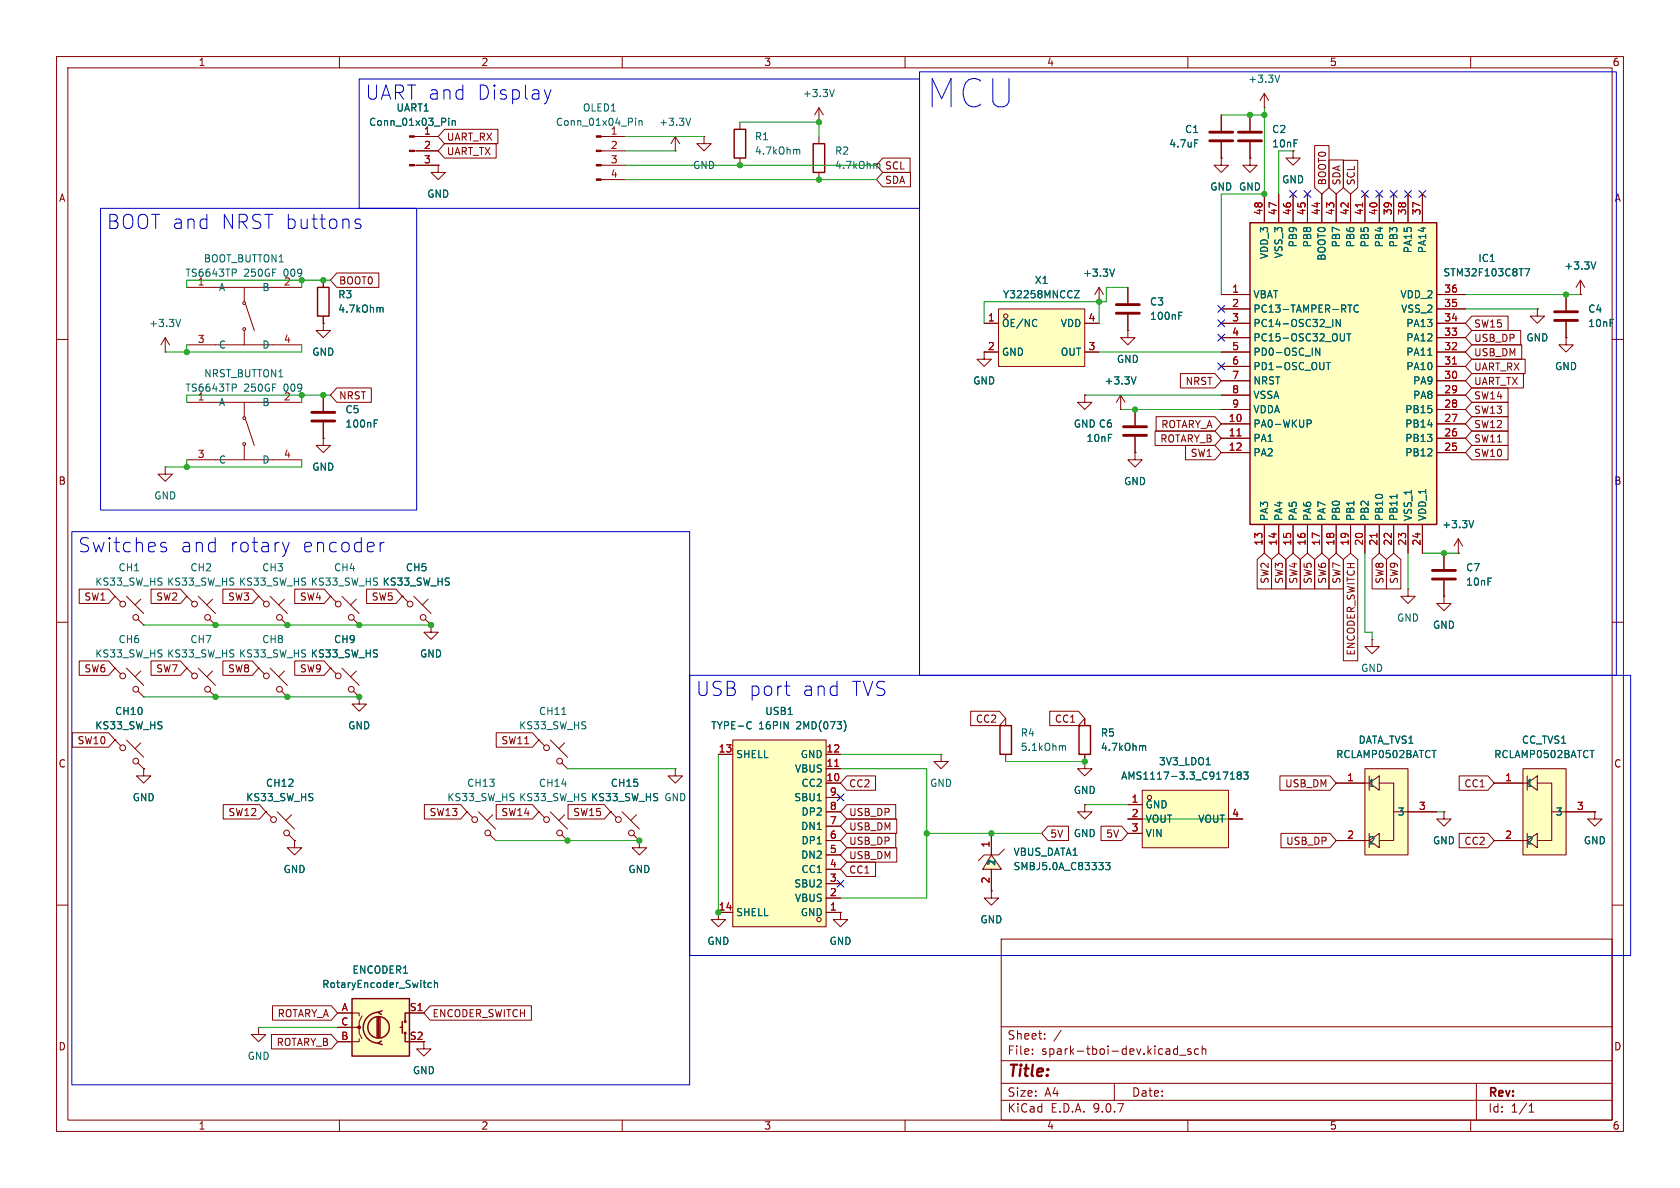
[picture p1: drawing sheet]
<svg xmlns="http://www.w3.org/2000/svg" width="297mm" height="210mm" viewBox="0 0 297 210" stroke-linecap="round" stroke-linejoin="round" font-family="sans-serif">
<g fill="none" stroke="#840000" stroke-width=".18">
<path d="M10 10h277v190h-277zM12 12h273v186h-273zM60 10v2M110 10v2M160 10v2M210 10v2M223.5 19.1h.1M223.5 16.5l-.7 1.3M223.5 16.5l.8 1.3M223.5 16.5v2.6M260 10v2M221 20.3v2.8"/>
<path d="M221 25.1v2.8M228.6 26.7v1.2h1.3l-1.3 1.3-1.3-1.3h1.3M33 50.8h20.3M43.2 50.8v2.5M43.2 58.4v2.6M43.4 53.9l1.6 4.5M271.8 54.6v1.3h1.2l-1.2 1.3-1.3-1.3h1.3M271.8 54.6h.1M276.9 59.7v1.3h1.2l-1.2 1.2-1.3-1.2h1.3M276.9 59.7h.1M279.4 52.1h.1M279.4 49.5l-.8 1.3"/>
<path d="M279.4 49.5l.8 1.3M279.4 49.5v2.6M10 60h2M33 61h20.3M57.1 69.9v2.7M57.1 74.7v2.8M174 62.2v1.3h1.3l-1.3 1.3-1.3-1.3h1.3M191.8 69.9v1.2h-1.3l1.3 1.3 1.2-1.3h-1.2M191.8 69.9h.1M200.7 72.4v2.8M200.7 77.2v2.8M285 60h2"/>
<path d="M200.7 80v1.3h-1.3l1.3 1.3 1.2-1.3h-1.2M200.7 80h.1M10 110h2M20.3 105.4l1 1M20.3 105.4h.1M20.3 118.1l1 1M20.3 118.1h.1M22.4 105.4l3 3.1M22.4 118.1l3 3.1M24.4 109.5l1 1M24.9 105.9l-1 1M24.9 118.6l-1 1"/>
<path d="M25.4 110.5h.1M33 105.4l1 1M33 105.4h.1M33 118.1l1 1M33 118.1h.1M35.1 118.1l3 3.1M35.1 105.4l3 3.1M37.1 109.5l1 1M37.6 105.9l-1 1M37.6 118.6l-1 1M38.1 110.5h.1M45.7 118.1l1 1"/>
<path d="M45.7 118.1h.1M45.7 105.4l1 1M45.7 105.4h.1M47.8 118.1l3 3.1M47.8 105.4l3 3.1M49.8 109.5l1 1M50.3 118.6l-1 1M50.3 105.9l-1 1M50.8 110.5h.1M58.4 118.1l1 1M58.4 118.1h.1M58.4 105.4l1 1"/>
<path d="M58.4 105.4h.1M60.5 118.1l3 3.1M60.5 105.4l3 3.1M62.5 109.5l1 1M63 105.9l-1 1M63 118.6l-1 1M63.5 110.5h.1M242.6 113v1.3h1.2l-1.2 1.3-1.3-1.3h1.3M242.6 113h.1M248.9 104.1v1.3h1.3l-1.3 1.3-1.3-1.3h1.3M248.9 104.1h.1M255.3 105.4v1.3h1.2l-1.2 1.3-1.3-1.3h1.3"/>
<path d="M255.3 105.4h.1M285 110h2M24.4 122.2l1 1M25.4 123.2h.1M37.1 122.2l1 1M38.1 123.2h.1M49.8 122.2l1 1M50.8 123.2h.1M62.5 122.2l1 1M63.5 123.2h.1M177.8 127v1.3M177.8 133.4v1.2"/>
<path d="M191.8 134.6v1.3h1.2l-1.2 1.3-1.3-1.3h1.3M191.8 134.6h.1M191.8 142.2v1.3h1.2l-1.2 1.3-1.3-1.3h1.3M191.8 142.2h.1M10 160h2M177 166h108v32h-108zM285 160h2M60 198v2M110 198v2M160 198v2M177 194.5h108M177 191.5h108"/>
<path d="M177 187.5h108M177 181.5h108M182.5 186.3v.1M182.5 185.5v.1M184.7 183.6v.1M184.7 182.8v.1M187.6 182.1l-1.3 2M197 191.5v3M207.7 185.4l.5 .1M208.2 184.9v1.5M208.2 186.3l-.5 .1M208.5 186.5h1.2"/>
<path d="M210 198v2M210.5 185.5l-.3-.1-.2 .2v.2l.5 .2v.3h-.5M211.9 185.5l-.4-.1-.3 .3v.4l.1 .2h.6M212.5 185.5l.2-.1 .4 .1 .1 .9M212.5 184.9v1.5M260 198v2M261 191.5v6.5M270.3 196.6h.9M270.3 195.5l.4-.4v1.5"/>
<circle cx="43.2" cy="53.6" r=".25"/>
<circle cx="43.2" cy="58.2" r=".25"/>
<circle cx="21.7" cy="106.8" r=".51"/>
<circle cx="21.7" cy="119.5" r=".51"/>
<circle cx="24" cy="109.1" r=".51"/>
<circle cx="34.4" cy="106.8" r=".51"/>
<circle cx="34.4" cy="119.5" r=".51"/>
<circle cx="36.7" cy="109.1" r=".51"/>
<circle cx="47.1" cy="119.5" r=".51"/>
<circle cx="47.1" cy="106.8" r=".51"/>
<circle cx="49.4" cy="109.1" r=".51"/>
<circle cx="59.8" cy="106.8" r=".51"/>
<circle cx="59.8" cy="119.5" r=".51"/>
<circle cx="62.1" cy="109.1" r=".51"/>
<circle cx="24" cy="121.8" r=".51"/>
<circle cx="36.7" cy="121.8" r=".51"/>
<circle cx="49.4" cy="121.8" r=".51"/>
<circle cx="62.1" cy="121.8" r=".51"/>
</g>
<path d="M226.2 13.3l-.4 1.2M41.7 47.6l.1 .2-.1 .4M282.1 46.3l-.4 1.3M66.2 74.8h.4M66.2 74.2h.6M188 131.8l.4 .2v.7" fill="none" stroke="#006464" stroke-width=".18"/>
<path d="M176.8 128.3h2v5.1h-2z" fill="none" stroke="#840000" stroke-width=".25"/>
<path d="M218.9 23.4h4.1M218.9 24.9h4.1M55.1 72.9h4.1M55.1 74.4h4.1M198.6 75.4h4.1M198.6 77h4.1" fill="none" stroke="#840000" stroke-width=".51"/>
<path d="M176.5 54.6h15.3v10.2h-15.3z" fill="#ffffc2"/>
<g fill="none" stroke="#840000" stroke-width=".18">
<path d="M174 57.2h2.5M176.5 54.6h15.3v10.2h-15.3zM191.8 57.2h2.5M194.3 53.3h.1M194.3 50.8l-.8 1.3M194.3 50.8l.8 1.3M194.3 50.8v2.5M174 62.2h2.5M191.8 62.2h2.5M255.3 97.8v2.8M257.8 97.8h.1M257.8 95.3l-.8 1.2"/>
<path d="M257.8 95.3l.8 1.2M257.8 95.3v2.5M255.3 102.6v2.8"/>
<circle cx="177.8" cy="55.9" r=".38"/>
</g>
<path d="M183.1 56.5l.2 .1M183.3 57.6l-.2 .1M190 51.4h.8l-.8 1.2h.8M197 47.6l-.4 1.2M260.5 92l-.4 1.3" fill="none" stroke="#006464" stroke-width=".18"/>
<path d="M253.2 100.8h4.1M253.2 102.4h4.1" fill="none" stroke="#840000" stroke-width=".51"/>
<path d="M221 39.4h33v53.3h-33z" fill="#ffffc2"/>
<path d="M129.8 22.9h2v5h-2zM143.8 25.4h2v5.1h-2zM221 39.4h33v53.3h-33z" fill="none" stroke="#840000" stroke-width=".25"/>
<g fill="none" stroke="#840000" stroke-width=".18">
<path d="M144.8 19.1v2.5M144.8 19.1l-.8 1.2M144.8 19.1l.7 1.2M73.3 24.1h4.2M73.3 26.7h4.2M73.3 29.2h4.2M77.5 29.2v1.3h1.2l-1.2 1.3-1.3-1.3h1.3M77.5 29.2h.1M106.3 24.1h4.2M106.3 26.7h4.2M106.3 29.2h4.2M106.3 31.8h4.2"/>
<path d="M119.4 26.7h.1M119.4 24.1l-.8 1.3M119.4 24.1l.7 1.3M119.4 24.1v2.6M124.5 24.1v1.3h1.2l-1.2 1.3-1.3-1.3h1.3M124.5 24.1h.1M130.8 21.6v1.3M130.8 27.9v1.3M144.8 21.6h.1M144.8 24.1v1.3M144.8 30.5v1.3M223.5 34.3v5.1"/>
<path d="M226.1 34.3v5.1M228.6 34.3v5.1M231.1 34.3v5.1M233.7 34.3v5.1M236.2 34.3v5.1M238.8 34.3v5.1M241.3 34.3v5.1M243.8 34.3v5.1M246.4 34.3v5.1M248.9 34.3v5.1M251.5 34.3v5.1M215.9 52.1h5.1"/>
<path d="M215.9 54.6h5.1M215.9 57.2h5.1M215.9 59.7h5.1M254 52.1h5.1M254 54.6h5.1M254 57.2h5.1M254 59.7h5.1M276.9 52.1v2.8M276.9 56.9v2.8M215.9 62.2h5.1M215.9 64.8h5.1M215.9 67.3h5.1"/>
<path d="M215.9 69.9h5.1M215.9 72.4h5.1M215.9 74.9h5.1M215.9 77.5h5.1M254 62.2h5.1M254 64.8h5.1M254 67.3h5.1M254 69.9h5.1M254 72.4h5.1M254 74.9h5.1M254 77.5h5.1M215.9 80h5.1"/>
<path d="M223.5 92.7v5.1M226.1 92.7v5.1M228.6 92.7v5.1M231.1 92.7v5.1M233.7 92.7v5.1M236.2 92.7v5.1M238.8 92.7v5.1M241.3 92.7v5.1M243.8 92.7v5.1M246.4 92.7v5.1M248.9 92.7v5.1M251.5 92.7v5.1"/>
<path d="M254 80h5.1M113 148.6v1.3h1.3l-1.3 1.2-1.2-1.2h1.2M113 148.6h.1"/>
</g>
<g fill="none" stroke="#006464" stroke-width=".18">
<path d="M147.5 15.8l-.4 1.3M79.3 20.9v.1M79.3 21.3v.9M79.9 21.4l.2-.1 .3 .1 .1 .8M79.9 21.3v.9M112.4 20.9v.1M112.4 21.3v.9M113 21.3v.9M113 21.4l.2-.1 .3 .1v.8M122.1 20.9l-.4 1.3M141 26.4l.4 .2v.6M155.2 28.9l.3 .2v.7"/>
<path d="M235.6 56.5v1.2M236.9 56.5v1.2l-.7-1.2v1.2M237.7 59v1l-.1 .2M238.1 59h.7M238.3 53.9h.7M238.5 59v1.3M238.6 53.9v1.3M240.2 54a.6 .6 0 0 0-.9 .5 .6 .6 0 0 0 .6 .7l.3-.1M269.6 47.5h.8l-.5 1.3M231.1 74.2h.5l.2 .3-.1 .3-.6 .1M233.3 61.5v1.3l-.7-1.3v1.3M234.5 64.1h.7"/>
<path d="M234.8 64.1v1.2M252.4 62.8h.7M247 87.4v.7"/>
</g>
<path d="M240.9 35.9v.7M218.7 77.1h.7M256.8 64.4h.7M243.4 94.3v.7" fill="none" stroke="#a90000" stroke-width=".18"/>
<path d="M274.8 55.1h4.1M274.8 56.6h4.1" fill="none" stroke="#840000" stroke-width=".51"/>
<g fill="#840000" stroke="#840000" stroke-width=".18">
<path d="M105.4 24h.9v.3h-.9z"/>
<path d="M105.4 26.5h.9v.3h-.9z"/>
<path d="M105.4 29.1h.9v.2h-.9z"/>
<path d="M105.4 31.6h.9v.3h-.9z"/>
<path d="M72.4 24h.9v.3h-.9z"/>
<path d="M72.4 26.5h.9v.3h-.9z"/>
<path d="M72.4 29.1h.9v.2h-.9z"/>
</g>
<path d="M62.2 176.5h10.2v10.2h-10.2z" fill="#ffffc2"/>
<g fill="none" stroke="#840000" stroke-width=".25">
<path d="M56.1 50.8h2.1v5.1h-2.1zM190.8 128.3h2v5.1h-2zM62.2 176.5h10.2v10.2h-10.2zM66.7 179.8v3.6M66.9 178.9a2.73 2.73 0 0 0-2.7 2.8 2.73 2.73 0 0 0 2.7 2.7M66.9 179.8v3.6M67.2 179.8v3.6M67.6 178.7l-.8 .2 .6 .4M72.4 179.1h-.8v1.5M67.4 184l-.6 .4 .8 .3M70.7 181.6h.4M71.1 180.6v2"/>
<path d="M71.6 182.6v1.6h.8"/>
<circle cx="66.9" cy="181.6" r="1.9"/>
<circle cx="71.6" cy="182.6" r=".13"/>
<circle cx="71.6" cy="180.6" r=".13"/>
</g>
<g fill="none" stroke="#840000" stroke-width=".18">
<path d="M215.9 27.9v1.3h-1.3l1.3 1.3 1.3-1.3h-1.3M215.9 27.9h.1M215.9 20.3v2.8M215.9 25.1v2.8M29.2 59.7l-.8 1.3M29.2 59.7l.8 1.3M29.2 59.7v2.5M57.1 57.2v1.2h1.3l-1.3 1.3-1.2-1.3h1.2M57.1 57.2h.1M57.1 49.5v1.3M57.1 55.9v1.3M29.2 62.2h.1"/>
<path d="M33 71.1h20.3M43.2 71.1v2.6M43.2 78.7v2.6M43.4 74.2l1.6 4.5M57.1 77.5v1.2h1.3l-1.3 1.3-1.2-1.3h1.2M57.1 77.5h.1M29.2 82.6v1.2h1.3l-1.3 1.3-1.3-1.3h1.3M29.2 82.6h.1M33 81.3h20.3M71.1 105.4l1 1M71.1 105.4h.1M73.2 105.4l3 3.1"/>
<path d="M75.2 109.5l1 1M75.7 105.9l-1 1M76.2 110.5v1.3h1.3l-1.3 1.2-1.3-1.2h1.3M76.2 110.5h.1M20.3 130.8l1 1M20.3 130.8h.1M22.4 130.8l3 3.1M24.4 134.9l1 1M24.9 131.3l-1 1M25.4 135.9v1.3h1.3l-1.3 1.2-1.3-1.2h1.3M25.4 135.9h.1M63.5 123.2v1.3h1.3l-1.3 1.2-1.3-1.2h1.3"/>
<path d="M63.5 123.2h.1M95.2 130.8l1.1 1M95.2 130.8h.1M97.3 130.8l3 3.1M99.3 134.9l1 1M99.8 131.3l-1 1M100.3 135.9h.1M119.4 135.9v1.3h1.2l-1.2 1.2-1.3-1.2h1.3M119.4 135.9h.1M166.4 133.4v1.2h1.2l-1.2 1.3-1.3-1.3h1.3M166.4 133.4h.1M191.8 127v1.3"/>
<path d="M191.8 133.4v1.2M47 143.5l1 1M47 143.5h.1M49 143.5l3.1 3.1M51.1 147.6l1 1M51.6 144l-1.1 1M52.1 148.6h.1M52.1 148.6v1.3h1.2l-1.2 1.2-1.3-1.2h1.3M82.5 143.5l1.1 1M82.5 143.5h.1M84.6 143.5l3 3.1M86.6 147.6l1 1"/>
<path d="M87.1 144l-1 1M87.6 148.6h.1M95.2 143.5l1.1 1M95.2 143.5h.1M97.3 143.5l3 3.1M99.3 147.6l1 1M99.8 144l-1 1M100.3 148.6h.1M107.9 143.5l1.1 1M107.9 143.5h.1M110 143.5l3 3.1M112 147.6l1 1"/>
<path d="M112.5 144l-1 1M113 148.6h.1M175.3 157.5v1.3h1.2l-1.2 1.2-1.3-1.2h1.3M175.3 157.5h.1M59.7 179.1h3.8v.5M64 179.6l-.5 1v1h-.5M72.4 179.1h2.5M148.6 161.3v1.3h1.3l-1.3 1.2-1.3-1.2h1.3M148.6 161.3h.1M45.7 181.6v1.3h1.3l-1.3 1.3-1.3-1.3h1.3M45.7 181.6h.1M59.7 181.6h3.8v1l.5 1"/>
<path d="M63.5 183.6v.6h-3.8M74.9 184.2v1.2h1.3l-1.3 1.3-1.2-1.3h1.2"/>
<circle cx="43.2" cy="73.9" r=".25"/>
<circle cx="43.2" cy="78.5" r=".25"/>
<circle cx="72.5" cy="106.8" r=".51"/>
<circle cx="74.8" cy="109.1" r=".51"/>
<circle cx="21.7" cy="132.2" r=".51"/>
<circle cx="24" cy="134.5" r=".51"/>
<circle cx="96.6" cy="132.2" r=".51"/>
<circle cx="98.9" cy="134.5" r=".51"/>
<circle cx="48.4" cy="144.9" r=".51"/>
<circle cx="50.7" cy="147.2" r=".51"/>
<circle cx="83.9" cy="144.9" r=".51"/>
<circle cx="86.2" cy="147.2" r=".51"/>
<circle cx="96.6" cy="144.9" r=".51"/>
<circle cx="98.9" cy="147.2" r=".51"/>
<circle cx="109.3" cy="144.9" r=".51"/>
<circle cx="111.6" cy="147.2" r=".51"/>
</g>
<circle cx="63.5" cy="181.6" r=".25" fill="#840000" stroke="#840000" stroke-width=".18"/>
<path d="M211.2 24.7h.6M31.9 56.5l-.4 1.2M67.4 54.3l.3 .2v.7M41.7 68l.1 .1-.1 .4M99.3 126.3h.8M202.2 131.8l.3 .2v.7M76.3 173.8l-.4-.1-.2 .3 .1 .5h.5M76.8 173.8l.2-.1 .3 .1v.8M76.8 173.3v1.3" fill="none" stroke="#006464" stroke-width=".18"/>
<path d="M213.9 23.4h4M213.9 24.9h4" fill="none" stroke="#840000" stroke-width=".51"/>
<path d="M129.5 130.8h16.5v33h-16.5z" fill="#ffffc2"/>
<g fill="none" stroke="#840000" stroke-width=".18">
<path d="M221 27.9v1.3h1.2l-1.2 1.3-1.3-1.3h1.3M221 27.9h.1M198.1 72.4h.1M198.1 69.9l.8 1.2M198.1 69.9l-.7 1.2M198.1 69.9v2.5M127 133.4h2.5M129.5 130.8h16.5v33h-16.5zM146 138.4h2.6M146 135.9h2.6M146 133.4h2.6M146 158.8h2.6"/>
<path d="M146 156.2h2.6M146 153.7h2.6M146 151.1h2.6M146 148.6h2.6M146 146.1h2.6M146 143.5h2.6M146 141h2.6M255.3 143.5v1.3h1.2l-1.2 1.3-1.3-1.3h1.3M255.3 143.5h.1M129.5 161.3h-2.5v1.3h1.3l-1.3 1.2-1.3-1.2h1.3M146 161.3h2.6"/>
<circle cx="144.8" cy="162.6" r=".38"/>
</g>
<path d="M147.6 135.5h.7" fill="none" stroke="#a90000" stroke-width=".18"/>
<path d="M200.8 66.6l-.4 1.3M132.6 127.6l.2 .1M132.8 128.7l-.2 .1M149.3 127.5a1.49 1.49 0 0 1 0 1.8" fill="none" stroke="#006464" stroke-width=".18"/>
<path d="M175.3 151.1l1.7 2.6h-3.3z" fill="#ffffc2"/>
<path d="M175.3 151.1l1.7 2.6h-3.3zM175.3 147.3v3.8M175.3 153.7v3.8M177.6 150.1l-1.1 1h-2.5l-1 1.1" fill="none" stroke="#840000" stroke-width=".18"/>
<path d="M195.4 152.5h.8l-.4 .5 .4 .1v.5l-.2 .1-.6-.1" fill="none" stroke="#006464" stroke-width=".18"/>
<g fill="#ffffc2">
<path d="M269.2 135.9h7.7v15.2h-7.7z"/>
<path d="M270 138.4l1.8-1.2v2.5z"/>
<path d="M270 148.6l1.8-1.3v2.6z"/>
</g>
<path d="M264.2 138.4h5.8M269.2 135.9h7.7v15.2h-7.7zM270 138.4l1.8-1.2v2.5zM270 137.2v2.5M271.8 138.4h2.5v10.2h-2.5M264.2 148.6h5M270 148.6l1.8-1.3v2.6zM270 147.3v2.6M274.3 143.5h7.6" fill="none" stroke="#840000" stroke-width=".18"/>
<path d="M281.1 132.7h.7" fill="none" stroke="#006464" stroke-width=".18"/>
<path d="M201.9 139.7h15.3v10.2h-15.3z" fill="#ffffc2"/>
<g fill="none" stroke="#840000" stroke-width=".18">
<path d="M201.9 139.7h15.3v10.2h-15.3zM199.4 142.2h2.5M199.4 144.8h2.5M199.4 147.3h2.5M217.2 144.8h2.5"/>
<circle cx="203.2" cy="141" r=".38"/>
</g>
<path d="M213.2 135.2h.8M217.5 137.7h.7M217.6 136.8l.3-.3v1.2M219 137l-.3 .3 .1 .3 .2 .1h.3l.1-.2v-.2l-.2-.3M219 137l-.3-.2 .3-.3h.2l.2 .2-.2 .3M219 137h.2M219.9 136.5h.7l-.4 .5 .4 .1v.5l-.2 .1-.5-.1" fill="none" stroke="#006464" stroke-width=".18"/>
<g fill="#ffffc2">
<path d="M241.3 135.9h7.6v15.2h-7.6z"/>
<path d="M242.1 138.4l1.7-1.2v2.5z"/>
<path d="M242.1 148.6l1.7-1.3v2.6z"/>
</g>
<g fill="none" stroke="#840000" stroke-width=".18">
<path d="M73.7 24.1h3.8M73.7 26.7h3.8M73.7 29.2h3.8M77.5 29.2h.1M78.6 22.9h9.4v2.5h-9.4l-1.1-1.3zM78.6 25.4h9.1v2.5h-9.1l-1.1-1.2zM156.1 27.9h4.8v2.6h-4.8l-1.2-1.3zM156.1 30.5h4.9v2.5h-4.9l-1.2-1.2zM215.9 27.9h.1M215.9 20.3v2.8M215.9 25.1v2.8M221 27.9h.1"/>
<path d="M221 20.3v2.8M221 25.1v2.8M223.5 34.3v5.1M226.1 34.3v5.1M228.6 34.3v5.1M231.1 34.3v5.1M232.4 25.7h2.6v7.5l-1.3 1.1-1.3-1.1zM233.7 34.3v5.1M234.9 28.3h2.6v4.9l-1.3 1.1-1.3-1.1zM236.2 34.3v5.1M237.5 28.3h2.5v4.9l-1.2 1.1-1.3-1.1zM238.8 34.3v5.1"/>
<path d="M241.3 34.3v5.1M243.8 34.3v5.1M246.4 34.3v5.1M248.9 34.3v5.1M251.5 34.3v5.1M57.1 57.2h.1M57.1 49.5v1.3M57.1 55.9v1.3M59.5 48.3h7.5v2.5h-7.5l-1.1-1.3zM174 57.2h2.5M191.8 57.2h2.5M194.3 53.3h.1"/>
<path d="M199.4 58.4v1.3h1.3l-1.3 1.3-1.3-1.3h1.3M199.4 58.4h.1M199.4 50.8v2.8M199.4 55.6v2.8M215.9 52.1h5.1M215.9 54.6h5.1M215.9 57.2h5.1M215.9 59.7h5.1M254 52.1h5.1M254 54.6h5.1M254 57.2h5.1M254 59.7h5.1"/>
<path d="M260.2 58.4h8.6v2.6h-8.6l-1.1-1.3zM260.2 55.9h6.4v2.5h-6.4l-1.1-1.2zM271.8 54.6h.1M276.9 59.7h.1M276.9 52.1v2.8M276.9 56.9v2.8M279.4 52.1h.1M57.1 77.5h.1M57.1 69.9v2.7M57.1 74.7v2.8M59.5 68.6h6.1v2.5h-6.1l-1.1-1.2zM174 62.2h2.5"/>
<path d="M191.8 69.9h.1M191.8 62.2h2.5M198.1 72.4h.1M200.7 72.4v2.8M200.7 77.2v2.8M204.2 76.2h10.6l1.1 1.3-1.1 1.2h-10.6zM204.4 73.7h10.4l1.1 1.2-1.1 1.3h-10.4zM208.7 66h6.1l1.1 1.3-1.1 1.3h-6.1zM209.6 78.7h5.2l1.1 1.3-1.1 1.3h-5.2zM215.9 62.2h5.1M215.9 64.8h5.1M215.9 67.3h5.1"/>
<path d="M215.9 69.9h5.1M215.9 72.4h5.1M215.9 74.9h5.1M215.9 77.5h5.1M254 62.2h5.1M254 64.8h5.1M254 67.3h5.1M254 69.9h5.1M254 72.4h5.1M254 74.9h5.1M254 77.5h5.1M260.2 61h8.8v2.5h-8.8l-1.1-1.3z"/>
<path d="M260.2 78.7h6.4v2.6h-6.4l-1.1-1.3zM260.2 76.2h6.4v2.5h-6.4l-1.1-1.2zM260.2 73.7h6.4v2.5h-6.4l-1.1-1.3zM260.2 63.5h9.4v2.5h-9.4l-1.1-1.2zM260.2 66h9.1v2.6h-9.1l-1.1-1.3zM260.2 68.6h6.4v2.5h-6.4l-1.1-1.2zM260.2 71.1h6.4v2.6h-6.4l-1.1-1.3zM200.7 80h.1M215.9 80h5.1M222.2 98.9l1.3-1.1 1.3 1.1v5.2h-2.6zM223.5 92.7v5.1M224.8 98.9l1.3-1.1 1.2 1.1v5.2h-2.5z"/>
<path d="M226.1 92.7v5.1M227.3 98.9l1.3-1.1 1.3 1.1v5.2h-2.6zM228.6 92.7v5.1M229.9 98.9l1.2-1.1 1.3 1.1v5.2h-2.5zM231.1 92.7v5.1M232.4 98.9l1.3-1.1 1.3 1.1v5.2h-2.6zM233.7 92.7v5.1M234.9 98.9l1.3-1.1 1.3 1.1v5.2h-2.6zM236.2 92.7v5.1M237.5 98.9l1.3-1.1 1.2 1.1v17.9h-2.5zM238.8 92.7v5.1M241.3 92.7v5.1"/>
<path d="M242.6 98.9l1.2-1.1 1.3 1.1v5.2h-2.5zM243.8 92.7v5.1M245.1 98.9l1.3-1.1 1.3 1.1v5.2h-2.6zM246.4 92.7v5.1M248.9 92.7v5.1M251.5 92.7v5.1M254 80h5.1M255.3 97.8v2.8M257.8 97.8h.1M14 116.8h5.2l1.1 1.3-1.1 1.3h-5.2zM14 104.1h5.2l1.1 1.3-1.1 1.3h-5.2zM26.7 104.1h5.2l1.1 1.3-1.1 1.3h-5.2z"/>
<path d="M26.7 116.8h5.2l1.1 1.3-1.1 1.3h-5.2zM39.4 104.1h5.2l1.1 1.3-1.1 1.3h-5.2zM39.4 116.8h5.2l1.1 1.3-1.1 1.3h-5.2zM52.1 104.1h5.2l1.1 1.3-1.1 1.3h-5.2zM52.1 116.8h5.2l1.1 1.3-1.1 1.3h-5.2zM58.4 118.1h.1M64.8 104.1h5.2l1.1 1.3-1.1 1.3h-5.2zM71.1 105.4h.1M76.2 110.5h.1M255.3 105.4h.1M255.3 102.6v2.8M12.8 129.5h6.4l1.1 1.3-1.1 1.3h-6.4z"/>
<path d="M20.3 130.8h.1M25.4 135.9h.1M63.5 123.2h.1M87.7 129.5h6.4l1.1 1.3-1.1 1.3h-6.4zM127 133.4h2.5M146 138.4h2.6M146 135.9h2.6M146 133.4h2.6M149.7 137.2h5.1v2.5h-5.1l-1.1-1.3zM171.6 125.7h5.1l1.1 1.3-1.1 1.3h-5.1zM185.6 125.7h5.1l1.1 1.3-1.1 1.3h-5.1zM191.8 134.6h.1"/>
<path d="M191.8 127v1.3M191.8 133.4v1.2M226.3 137.2h8.8l1.1 1.2-1.1 1.3h-8.8zM236.2 138.4h5.9M241.3 135.9h7.6v15.2h-7.6zM242.1 138.4l1.7-1.2v2.5zM242.1 137.2v2.5M243.8 138.4h2.6v10.2h-2.6M258 137.2h5l1.2 1.2-1.2 1.3h-5zM264.2 138.4h5M39.5 142.2h6.4l1.1 1.3-1.1 1.3h-6.4zM47 143.5h.1"/>
<path d="M52.1 148.6h.1M75 142.2h6.4l1.1 1.3-1.1 1.3h-6.4zM87.7 142.2h6.4l1.1 1.3-1.1 1.3h-6.4zM100.4 142.2h6.4l1.1 1.3-1.1 1.3h-6.4zM107.9 143.5h.1M113 148.6h.1M146 143.5h2.6M146 148.6h2.6M146 158.8h2.6M146 156.2h2.6M146 153.7h2.6M146 151.1h2.6"/>
<path d="M146 146.1h2.6M146 141h2.6M149.7 142.2h8.7v2.6h-8.7l-1.1-1.3zM149.7 149.9h8.8v2.5h-8.8l-1.1-1.3zM149.7 147.3h8.7v2.6h-8.7l-1.1-1.3zM149.7 152.4h5.1v2.5h-5.1l-1.1-1.2zM149.7 144.8h8.8v2.5h-8.8l-1.1-1.2zM175.3 157.5h.1M175.3 147.3v3.8M175.3 153.7v3.8M185.3 146h3.6v2.6h-3.6l-1.2-1.3zM191.8 142.2h.1"/>
<path d="M194.6 146h3.7l1.1 1.3-1.1 1.3h-3.7zM199.4 142.2h2.5M199.4 144.8h2.5M199.4 147.3h2.5M217.2 144.8h2.5M226.5 147.3h8.6l1.1 1.3-1.1 1.3h-8.6zM236.2 148.6h5.1M242.1 148.6l1.7-1.3v2.6zM242.1 147.3v2.6M246.4 143.5h7.6M255.3 143.5h.1M258 147.3h5l1.2 1.3-1.2 1.3h-5z"/>
<path d="M264.2 148.6h5M276.9 143.5h5M281.9 143.5v1.3h1.3l-1.3 1.3-1.2-1.3h1.2M281.9 143.5h.1M48.2 177.8h10.4l1.1 1.3-1.1 1.2h-10.4zM59.7 179.1h2.5M72.4 179.1h2.5M76 177.8h17.9v2.5h-17.9l-1.1-1.2zM127 161.3h2.5M146 161.3h2.6M148.6 161.3h.1M48 182.9h10.6l1.1 1.3-1.1 1.2h-10.6z"/>
<path d="M59.7 181.6h2.5M59.7 184.2h2.5"/>
</g>
<g fill="none" stroke="#006464" stroke-width=".18">
<path d="M79.3 20.9v.1M79.3 21.3v.9M79.9 21.3v.9M79.9 21.4l.2-.1 .3 .1 .1 .8M211.2 24.7h.6M67.4 54.3l.3 .2v.7M183.1 56.5l.2 .1M183.3 57.6l-.2 .1M190 51.4h.8l-.8 1.2h.8M197 47.6l-.4 1.2M208.4 55.8h.4M208.4 55.2h.6"/>
<path d="M235.6 56.5v1.2M236.9 56.5v1.2l-.7-1.2v1.2M237.7 59v1l-.1 .2M238.1 59h.7M238.3 53.9h.7M238.5 59v1.3M238.6 53.9v1.3M240.2 54a.6 .6 0 0 0-.9 .5 .6 .6 0 0 0 .6 .7l.3-.1M269.6 47.5h.8l-.5 1.3M282.1 46.3l-.4 1.3M66.2 74.2h.6M66.2 74.8h.4"/>
<path d="M200.8 66.6l-.4 1.3M231.1 74.2h.5l.2 .3-.1 .3-.6 .1M233.3 61.5v1.3l-.7-1.3v1.3M234.5 64.1h.7M234.8 64.1v1.2M252.4 62.8h.7M247 87.4v.7M260.5 92l-.4 1.3M132.6 127.6l.2 .1M132.8 128.7l-.2 .1M149.3 127.5a1.49 1.49 0 0 1 0 1.8M202.2 131.8l.3 .2v.7"/>
<path d="M213.2 135.2h.8M217.5 137.7h.7M217.6 136.8l.3-.3v1.2M219 137l-.3 .3 .1 .3 .2 .1h.3l.1-.2v-.2l-.2-.3M219 137l-.3-.2 .3-.3h.2l.2 .2-.2 .3M219 137h.2M219.9 136.5h.7l-.4 .5 .4 .1v.5l-.2 .1-.5-.1M253.2 132.7h.7M281.1 132.7h.7M195.4 152.5h.8l-.4 .5 .4 .1v.5l-.2 .1-.6-.1M76.3 173.8l-.4-.1-.2 .3 .1 .5h.5M76.8 173.8l.2-.1 .3 .1v.8"/>
<path d="M76.8 173.3v1.3"/>
</g>
<path d="M197.4 53.8h4M197.4 55.4h4" fill="none" stroke="#840000" stroke-width=".51"/>
<g fill="none" stroke="#009600" stroke-width=".18">
<path d="M223.5 19.1v15.2h-7.6v17.8M110.5 31.8h44.4M110.5 24.1h14M110.5 29.2h44.4M110.5 26.7h8.9M130.8 21.6h14v2.5M215.9 20.3h7.6M226.1 26.7v7.6M53.3 49.5v1.3M58.4 49.5h-25.4v1.3M194.3 53.3v3.9M199.4 50.8h-3.8v2.5h-21.6v3.9"/>
<path d="M259.1 54.6h12.7M259.1 52.1h20.3M33 61v1.2M53.3 61v1.2h-24.1M53.3 69.9v1.2M58.4 69.9h-25.4v1.2M191.8 69.9h24.1M194.3 62.2h21.6M198.1 72.4h17.8M33 81.3v1.3M53.3 81.3v1.3h-24.1M241.3 97.8v14h1.3v1.2"/>
<path d="M248.9 97.8v6.3M251.5 97.8h6.3M25.4 110.5h50.8M25.4 123.2h38.1M100.3 135.9h19.1M127 133.4v27.9h2.5M148.6 135.9h15.2v22.9h-15.2M148.6 133.4h17.8M177.8 134.6h14M87.6 148.6h25.4M163.8 147.3h20.3M191.8 142.2h7.6"/>
<path d="M199.4 144.8h20.3M254 143.5h1.3M45.7 181.6h14"/>
</g>
<g fill="none" stroke="#000084" stroke-width=".18">
<path d="M228 33.7l1.2 1.2M229.2 33.7l-1.2 1.2M230.5 33.7l1.2 1.2M231.7 33.7l-1.2 1.2M240.7 33.7l1.2 1.2M241.9 33.7l-1.2 1.2M243.2 33.7l1.2 1.2M244.4 33.7l-1.2 1.2M245.8 33.7l1.2 1.2M247 33.7l-1.2 1.2M248.3 33.7l1.2 1.2M249.5 33.7l-1.2 1.2"/>
<path d="M250.9 33.7l1.2 1.2M252.1 33.7l-1.2 1.2M215.3 56.5l1.2 1.3M215.3 54l1.2 1.2M215.3 59.1l1.2 1.2M216.5 56.5l-1.2 1.3M216.5 59.1l-1.2 1.2M216.5 54l-1.2 1.2M215.3 64.2l1.2 1.2M216.5 64.2l-1.2 1.2M148 155.6l1.2 1.2M148 140.4l1.2 1.2"/>
<path d="M149.2 155.6l-1.2 1.2M149.2 140.4l-1.2 1.2"/>
</g>
<g fill="none" stroke="#0000c2" stroke-width=".18">
<path d="M63.5 14h99.1v22.8h-99.1zM96.2 15.9l.6 1.6M96.8 17.5l-.2 .6M97.4 15.9l-.6 1.6M162.6 12.7h123.1v106.7h-123.1zM17.8 36.8h55.9v53.4h-55.9zM63.7 38.8l-.6-.1-.3 .4 .1 .3 .8 .3 .1 .2-.1 .4-.2 .1-.7-.1M12.7 94h109.2v97.8h-109.2zM28.5 96.6l.8 .2 .2 .3-.2 .3-.7 .1M28.5 96l.3-.1 .5 .1M49.9 95.9l.6 1.6M50.5 97.5l-.2 .6"/>
<path d="M51.1 95.9l-.6 1.6M67.2 95.9v1.6M67.9 95.9a.64 .64 0 0 0-.7 .5M121.9 119.4h166.4v49.5h-166.4zM138.7 121.3h.9M139.2 122.8l.4 .1"/>
</g>
<path d="M240.9 35.9v.7M218.7 77.1h.7M256.8 64.4h.7M243.4 94.3v.7M147.6 135.5h.7" fill="none" stroke="#a90000" stroke-width=".18"/>
<g fill="#009600" stroke="#009600" stroke-width=".18">
<circle cx="223.5" cy="34.3" r=".46"/>
<circle cx="221" cy="20.3" r=".46"/>
<circle cx="223.5" cy="20.3" r=".46"/>
<circle cx="194.3" cy="53.3" r=".46"/>
<circle cx="127" cy="161.3" r=".46"/>
<circle cx="163.8" cy="147.3" r=".46"/>
<circle cx="276.9" cy="52.1" r=".46"/>
<circle cx="175.3" cy="147.3" r=".46"/>
<circle cx="255.3" cy="97.8" r=".46"/>
<circle cx="200.7" cy="72.4" r=".46"/>
<circle cx="191.8" cy="134.6" r=".46"/>
<circle cx="33" cy="62.2" r=".46"/>
<circle cx="57.1" cy="49.5" r=".46"/>
<circle cx="53.3" cy="49.5" r=".46"/>
<circle cx="53.3" cy="69.9" r=".46"/>
<circle cx="63.5" cy="110.5" r=".46"/>
<circle cx="33" cy="82.6" r=".46"/>
<circle cx="57.1" cy="69.9" r=".46"/>
<circle cx="38.1" cy="110.5" r=".46"/>
<circle cx="50.8" cy="110.5" r=".46"/>
<circle cx="50.8" cy="123.2" r=".46"/>
<circle cx="38.1" cy="123.2" r=".46"/>
<circle cx="63.5" cy="123.2" r=".46"/>
<circle cx="76.2" cy="110.5" r=".46"/>
<circle cx="113" cy="148.6" r=".46"/>
<circle cx="100.3" cy="148.6" r=".46"/>
<circle cx="144.8" cy="31.8" r=".46"/>
<circle cx="130.8" cy="29.2" r=".46"/>
<circle cx="144.8" cy="21.6" r=".46"/>
</g>
<text font-size="7" fill="#0000c2" x="163.5" y="19.1">MCU</text>
<g font-size="3.5" fill="#0000c2">
<text x="64.5" y="17.9">UART and</text>
<text x="84.1" y="17.9">Display</text>
<text x="18.7" y="40.7">BOOT and</text>
<text x="38.9" y="40.7">NRST buttons</text>
<text x="13.7" y="97.9">Switches</text>
<text x="31.7" y="97.9">and</text>
<text x="40.4" y="97.9">rotary</text>
<text x="53.2" y="97.9">encoder</text>
<text x="122.9" y="123.3">USB port</text>
<text x="141.6" y="123.3">and</text>
<text x="150.2" y="123.3">TVS</text>
</g>
<text font-size="2.8" fill="#840000" x="178" y="190.9">Title:</text>
<g font-size="2.1" fill="#840000">
<text x="178" y="184">Sheet:</text>
<text x="178" y="186.7">File:</text>
<text x="184.1" y="186.7">spark-tboi-dev.kicad_sch</text>
<text x="178" y="196.9">KiCad</text>
<text x="178" y="194.1">Size:</text>
<text x="184.7" y="194.1">A4</text>
<text x="185.7" y="196.9">E.D.A.</text>
<text x="193.3" y="196.9">9.0.7</text>
<text x="200" y="194.1">Date:</text>
<text x="263" y="194.3">Rev:</text>
<text x="263" y="196.9">Id:</text>
<text x="267.1" y="196.9">1/1</text>
</g>
<g font-size="1.8" fill="#840000">
<text x="35" y="11.9">1</text>
<text x="85" y="11.9">2</text>
<text x="135" y="11.9">3</text>
<text x="185" y="11.9">4</text>
<text x="235" y="11.9">5</text>
<text x="285" y="11.9">6</text>
<text x="78.9" y="25.1">UART_RX</text>
<text x="78.9" y="27.6">UART_TX</text>
<text x="224.8" y="26.3">10nF</text>
<text x="10.3" y="35.9">A</text>
<text x="156.4" y="30.2">SCL</text>
<text x="156.4" y="32.7">SDA</text>
<text x="234.6" y="32.9" transform="rotate(-90 234.6 32.9)">BOOT0</text>
<text x="237.2" y="32.9" transform="rotate(-90 237.2 32.9)">SDA</text>
<text x="239.7" y="32.9" transform="rotate(-90 239.7 32.9)">SCL</text>
<text x="285.3" y="35.9">A</text>
<text x="59.8" y="50.5">BOOT0</text>
<text x="260.5" y="58.1">SW15</text>
<text x="174.6" y="62">2</text>
<text x="260.5" y="63.2">USB_DM</text>
<text x="260.5" y="60.6">USB_DP</text>
<text x="260.5" y="65.7">UART_RX</text>
<text x="59.8" y="70.8">NRST</text>
<text x="209.5" y="68.3">NRST</text>
<text x="260.5" y="68.3">UART_TX</text>
<text x="260.5" y="70.8">SW14</text>
<text x="205.2" y="75.9">ROTARY_A</text>
<text x="260.5" y="75.9">SW12</text>
<text x="260.5" y="73.3">SW13</text>
<text x="205" y="78.4">ROTARY_B</text>
<text x="210.4" y="81">SW1</text>
<text x="260.5" y="81">SW10</text>
<text x="260.5" y="78.4">SW11</text>
<text x="10.3" y="85.9">B</text>
<text x="285.3" y="85.9">B</text>
<text x="14.8" y="106.4">SW1</text>
<text x="27.5" y="106.4">SW2</text>
<text x="40.2" y="106.4">SW3</text>
<text x="52.9" y="106.4">SW4</text>
<text x="65.6" y="106.4">SW5</text>
<text x="224.5" y="103.3" transform="rotate(-90 224.5 103.3)">SW2</text>
<text x="227" y="103.3" transform="rotate(-90 227 103.3)">SW3</text>
<text x="229.6" y="103.3" transform="rotate(-90 229.6 103.3)">SW4</text>
<text x="232.1" y="103.3" transform="rotate(-90 232.1 103.3)">SW5</text>
<text x="234.6" y="103.3" transform="rotate(-90 234.6 103.3)">SW6</text>
<text x="237.2" y="103.3" transform="rotate(-90 237.2 103.3)">SW7</text>
<text x="244.8" y="103.3" transform="rotate(-90 244.8 103.3)">SW8</text>
<text x="247.3" y="103.3" transform="rotate(-90 247.3 103.3)">SW9</text>
<text x="14.8" y="119.1">SW6</text>
<text x="27.5" y="119.1">SW7</text>
<text x="40.2" y="119.1">SW8</text>
<text x="52.9" y="119.1">SW9</text>
<text x="239.7" y="116" transform="rotate(-90 239.7 116)">ENCODER_SWITCH</text>
<text x="13.6" y="131.8">SW10</text>
<text x="88.5" y="131.8">SW11</text>
<text x="172.4" y="128">CC2</text>
<text x="186.4" y="128">CC1</text>
<text x="10.3" y="135.9">C</text>
<text x="285.3" y="135.9">C</text>
<text x="150" y="139.4">CC2</text>
<text x="227.1" y="139.4">USB_DM</text>
<text x="258.8" y="139.4">CC1</text>
<text x="40.3" y="144.5">SW12</text>
<text x="75.8" y="144.5">SW13</text>
<text x="88.5" y="144.5">SW14</text>
<text x="101.2" y="144.5">SW15</text>
<text x="150" y="144.5">USB_DP</text>
<text x="150" y="149.5">USB_DP</text>
<text x="150" y="147">USB_DM</text>
<text x="185.6" y="148.3">5V</text>
<text x="195.5" y="148.3">5V</text>
<text x="227.3" y="149.5">USB_DP</text>
<text x="258.8" y="149.5">CC2</text>
<text x="150" y="152.1">USB_DM</text>
<text x="150" y="154.6">CC1</text>
<text x="10.3" y="185.9">D</text>
<text x="48.8" y="185.1">ROTARY_B</text>
<text x="49" y="180">ROTARY_A</text>
<text x="76.4" y="180">ENCODER_SWITCH</text>
<text x="285.3" y="185.9">D</text>
<text x="35" y="199.9">1</text>
<text x="85" y="199.9">2</text>
<text x="135" y="199.9">3</text>
<text x="185" y="199.9">4</text>
<text x="235" y="199.9">5</text>
<text x="285" y="199.9">6</text>
</g>
<g font-size="1.8" fill="#006464">
<text x="141.8" y="17.4">+3.3V</text>
<text x="220.6" y="14.8">+3.3V</text>
<text x="65.2" y="22.5">Conn_01x03_Pin</text>
<text x="70" y="19.9">UART1</text>
<text x="98.2" y="22.5">Conn_01x04_Pin</text>
<text x="102.9" y="19.9">OLED1</text>
<text x="107.9" y="23.9">1</text>
<text x="116.4" y="22.5">+3.3V</text>
<text x="209.4" y="23.7">C1</text>
<text x="224.8" y="23.7">C2</text>
<text x="133.4" y="25">R1</text>
<text x="133.4" y="27.5">4.7kOhm</text>
<text x="147.5" y="27.5">R2</text>
<text x="206.6" y="26.3">4.7uF</text>
<text x="75.4" y="35.2">GND</text>
<text x="122.4" y="30.1">GND</text>
<text x="147.5" y="30.1">4.7kOhm</text>
<text x="213.9" y="33.9">GND GND</text>
<text x="226.6" y="32.6">GND</text>
<text x="35.9" y="46.6">BOOT_BUTTON1</text>
<text x="224.4" y="45.9" transform="rotate(-90 224.4 45.9)">VDD_3</text>
<text x="226.9" y="45.8" transform="rotate(-90 226.9 45.8)">VSS_3</text>
<text x="229.5" y="43.8" transform="rotate(-90 229.5 43.8)">PB9</text>
<text x="232" y="43.8" transform="rotate(-90 232 43.8)">PB8</text>
<text x="234.5" y="46.2" transform="rotate(-90 234.5 46.2)">BOOT0</text>
<text x="237.1" y="43.8" transform="rotate(-90 237.1 43.8)">PB7</text>
<text x="239.6" y="43.8" transform="rotate(-90 239.6 43.8)">PB6</text>
<text x="242.2" y="43.8" transform="rotate(-90 242.2 43.8)">PB5</text>
<text x="244.7" y="43.8" transform="rotate(-90 244.7 43.8)">PB4</text>
<text x="247.2" y="43.8" transform="rotate(-90 247.2 43.8)">PB3</text>
<text x="249.8" y="44.9" transform="rotate(-90 249.8 44.9)">PA15</text>
<text x="252.3" y="44.9" transform="rotate(-90 252.3 44.9)">PA14</text>
<text x="261.2" y="46.5">IC1</text>
<text x="276.5" y="47.9">+3.3V</text>
<text x="32.7" y="49.1">TS6643TP</text>
<text x="34.9" y="50.5">1</text>
<text x="38.6" y="51.7">A</text>
<text x="43.1" y="49.1">250GF</text>
<text x="46.3" y="51.7">B</text>
<text x="50.1" y="50.5">2</text>
<text x="50.3" y="49.1">009</text>
<text x="59.7" y="52.9">R3</text>
<text x="177.2" y="52.9">Y32258MNCCZ</text>
<text x="182.8" y="50.4">X1</text>
<text x="191.4" y="49.1">+3.3V</text>
<text x="221.5" y="52.9">VBAT</text>
<text x="247.5" y="52.9">VDD_2</text>
<text x="255.1" y="49.1">STM32F103C8T7</text>
<text x="26.3" y="58">+3.3V</text>
<text x="59.7" y="55.5">4.7kOhm</text>
<text x="177" y="58">OE/NC</text>
<text x="187.4" y="58">VDD</text>
<text x="203.2" y="54.2">C3</text>
<text x="203.2" y="56.7">100nF</text>
<text x="221.5" y="55.5">PC13-TAMPER-RTC</text>
<text x="221.5" y="58">PC14-OSC32_IN</text>
<text x="247.6" y="55.5">VSS_2</text>
<text x="248.5" y="58">PA13</text>
<text x="280.7" y="55.5">C4</text>
<text x="280.7" y="58">10nF</text>
<text x="38.6" y="61.8">C</text>
<text x="46.3" y="61.8">D</text>
<text x="55.1" y="63.1">GND</text>
<text x="177" y="63.1">GND</text>
<text x="187.4" y="63.1">OUT</text>
<text x="197.4" y="64.4">GND</text>
<text x="221.5" y="60.6">PC15-OSC32_OUT</text>
<text x="221.5" y="63.1">PD0-OSC_IN</text>
<text x="221.5" y="65.6">PD1-OSC_OUT</text>
<text x="248.5" y="60.6">PA12</text>
<text x="248.5" y="63.1">PA11</text>
<text x="248.5" y="65.6">PA10</text>
<text x="269.7" y="60.6">GND</text>
<text x="274.8" y="65.6">GND</text>
<text x="32.7" y="69.4">TS6643TP</text>
<text x="34.9" y="70.9">1</text>
<text x="36" y="66.9">NRST_BUTTON1</text>
<text x="38.6" y="72">A</text>
<text x="43.1" y="69.4">250GF</text>
<text x="46.3" y="72">B</text>
<text x="50.1" y="70.9">2</text>
<text x="50.3" y="69.4">009</text>
<text x="172" y="68.2">GND</text>
<text x="195.2" y="68.2">+3.3V</text>
<text x="221.5" y="68.2">NRST</text>
<text x="221.5" y="70.7">VSSA</text>
<text x="249.7" y="68.2">PA9</text>
<text x="249.7" y="70.7">PA8</text>
<text x="61" y="73.3">C5</text>
<text x="61" y="75.8">100nF</text>
<text x="189.7" y="75.8">GND C6</text>
<text x="221.5" y="73.3">VDDA</text>
<text x="221.5" y="75.8">PA0-WKUP</text>
<text x="248.3" y="73.3">PB15</text>
<text x="248.3" y="75.8">PB14</text>
<text x="38.6" y="82.1">C</text>
<text x="46.3" y="82.1">D</text>
<text x="55.1" y="83.4">GND</text>
<text x="192" y="78.3">10nF</text>
<text x="221.5" y="78.3">PA1</text>
<text x="221.5" y="80.9">PA2</text>
<text x="248.3" y="78.3">PB13</text>
<text x="248.3" y="80.9">PB12</text>
<text x="27.2" y="88.5">GND</text>
<text x="198.6" y="86">GND</text>
<text x="224.4" y="92.2" transform="rotate(-90 224.4 92.2)">PA3</text>
<text x="226.9" y="92.2" transform="rotate(-90 226.9 92.2)">PA4</text>
<text x="229.5" y="92.2" transform="rotate(-90 229.5 92.2)">PA5</text>
<text x="232" y="92.2" transform="rotate(-90 232 92.2)">PA6</text>
<text x="234.5" y="92.2" transform="rotate(-90 234.5 92.2)">PA7</text>
<text x="237.1" y="92.2" transform="rotate(-90 237.1 92.2)">PB0</text>
<text x="239.6" y="92.2" transform="rotate(-90 239.6 92.2)">PB1</text>
<text x="242.2" y="92.2" transform="rotate(-90 242.2 92.2)">PB2</text>
<text x="244.7" y="92.2" transform="rotate(-90 244.7 92.2)">PB10</text>
<text x="247.2" y="92.2" transform="rotate(-90 247.2 92.2)">PB11</text>
<text x="249.8" y="92.2" transform="rotate(-90 249.8 92.2)">VSS_1</text>
<text x="252.3" y="92.2" transform="rotate(-90 252.3 92.2)">VDD_1</text>
<text x="254.9" y="93.6">+3.3V</text>
<text x="20.9" y="101.2">CH1</text>
<text x="33.6" y="101.2">CH2</text>
<text x="46.3" y="101.2">CH3</text>
<text x="59" y="101.2">CH4</text>
<text x="71.7" y="101.2">CH5</text>
<text x="259.1" y="101.2">C7</text>
<text x="16.7" y="103.7">KS33_SW_HS KS33_SW_HS KS33_SW_HS KS33_SW_HS KS33_SW_HS</text>
<text x="67.5" y="103.7">KS33_SW_HS</text>
<text x="259.1" y="103.7">10nF</text>
<text x="20.9" y="113.9">CH6</text>
<text x="33.6" y="113.9">CH7</text>
<text x="46.3" y="113.9">CH8</text>
<text x="59" y="113.9">CH9</text>
<text x="246.9" y="110.1">GND</text>
<text x="253.2" y="111.4">GND</text>
<text x="16.7" y="116.4">KS33_SW_HS KS33_SW_HS KS33_SW_HS KS33_SW_HS</text>
<text x="54.8" y="116.4">KS33_SW_HS</text>
<text x="74.2" y="116.4">GND</text>
<text x="240.5" y="119">GND</text>
<text x="16.7" y="129.1">KS33_SW_HS</text>
<text x="20.2" y="126.6">CH10</text>
<text x="61.5" y="129.1">GND</text>
<text x="91.7" y="129.1">KS33_SW_HS</text>
<text x="95.2" y="126.6">CH11</text>
<text x="125.6" y="129.1">TYPE-C</text>
<text x="134.1" y="129.1">16PIN</text>
<text x="135.2" y="126.6">USB1</text>
<text x="140.9" y="129.1">2MD(073)</text>
<text x="180.3" y="130.4">R4</text>
<text x="194.5" y="130.4">R5</text>
<text x="240.1" y="131.7">DATA_TVS1</text>
<text x="269" y="131.7">CC_TVS1</text>
<text x="130" y="134.2">SHELL</text>
<text x="140.4" y="136.8">VBUS</text>
<text x="141.5" y="134.2">GND</text>
<text x="180.3" y="132.9">5.1kOhm</text>
<text x="194.5" y="132.9">4.7kOhm</text>
<text x="204.8" y="135.5">3V3_LDO1</text>
<text x="236.1" y="134.2">RCLAMP0502BATCT</text>
<text x="264.1" y="134.2">RCLAMP0502BATCT</text>
<text x="23.4" y="141.8">GND</text>
<text x="43.4" y="141.8">KS33_SW_HS</text>
<text x="46.9" y="139.3">CH12</text>
<text x="79" y="141.8">KS33_SW_HS KS33_SW_HS KS33_SW_HS</text>
<text x="82.5" y="139.3">CH13</text>
<text x="95.2" y="139.3">CH14</text>
<text x="104.4" y="141.8">KS33_SW_HS</text>
<text x="107.9" y="139.3">CH15</text>
<text x="117.3" y="141.8">GND</text>
<text x="140.3" y="141.8">SBU1</text>
<text x="141.6" y="139.3">CC2</text>
<text x="164.3" y="139.3">GND</text>
<text x="189.7" y="140.6">GND</text>
<text x="198.1" y="138">AMS1117-3.3_C917183</text>
<text x="202.4" y="143.1">GND</text>
<text x="241.8" y="139.3">1</text>
<text x="269.7" y="139.3">1</text>
<text x="141.5" y="146.9">DN1</text>
<text x="141.6" y="149.5">DP1</text>
<text x="141.6" y="144.4">DP2</text>
<text x="189.7" y="148.2">GND</text>
<text x="202.4" y="145.6">VOUT</text>
<text x="202.4" y="148.2">VIN</text>
<text x="211.7" y="145.6">VOUT</text>
<text x="241.8" y="149.5">2</text>
<text x="247" y="144.4">3</text>
<text x="253.2" y="149.5">GND</text>
<text x="269.7" y="149.5">2</text>
<text x="274.9" y="144.4">3</text>
<text x="279.9" y="149.5">GND</text>
<text x="50" y="154.5">GND</text>
<text x="111" y="154.5">GND</text>
<text x="141.5" y="152">DN2</text>
<text x="141.6" y="154.5">CC1</text>
<text x="176.1" y="153.1" transform="rotate(-90 176.1 153.1)">1</text>
<text x="179.1" y="151.5">VBUS_DATA1</text>
<text x="179.1" y="154">SMBJ5.0A_C83333</text>
<text x="140.3" y="157.1">SBU2</text>
<text x="140.4" y="159.6">VBUS</text>
<text x="125" y="167.2">GND</text>
<text x="130" y="162.2">SHELL</text>
<text x="141.5" y="162.2">GND</text>
<text x="146.6" y="167.2">GND</text>
<text x="173.2" y="163.4">GND</text>
<text x="62.2" y="172.3">ENCODER1</text>
<text x="56.9" y="174.9">RotaryEncoder_Switch</text>
<text x="43.7" y="187.6">GND</text>
<text x="72.9" y="190.1">GND</text>
</g>
<g font-size="1.8" fill="#a90000">
<text x="74.9" y="23.9">1</text>
<text x="74.9" y="26.4">2</text>
<text x="74.9" y="29">3</text>
<text x="107.9" y="26.4">2</text>
<text x="107.9" y="29">3</text>
<text x="107.9" y="31.5">4</text>
<text x="223.3" y="38.1" transform="rotate(-90 223.3 38.1)">48</text>
<text x="225.8" y="38.1" transform="rotate(-90 225.8 38.1)">47</text>
<text x="228.3" y="38.1" transform="rotate(-90 228.3 38.1)">46</text>
<text x="230.9" y="38.1" transform="rotate(-90 230.9 38.1)">45</text>
<text x="233.4" y="38.1" transform="rotate(-90 233.4 38.1)">44</text>
<text x="236" y="38.1" transform="rotate(-90 236 38.1)">43</text>
<text x="238.5" y="38.1" transform="rotate(-90 238.5 38.1)">42</text>
<text x="241" y="38.1" transform="rotate(-90 241 38.1)">41</text>
<text x="243.6" y="38.1" transform="rotate(-90 243.6 38.1)">40</text>
<text x="246.1" y="38.1" transform="rotate(-90 246.1 38.1)">39</text>
<text x="248.7" y="38.1" transform="rotate(-90 248.7 38.1)">38</text>
<text x="251.2" y="38.1" transform="rotate(-90 251.2 38.1)">37</text>
<text x="217.7" y="51.8">1</text>
<text x="255.2" y="51.8">36</text>
<text x="174.6" y="56.9">1</text>
<text x="192.3" y="56.9">4</text>
<text x="217.7" y="54.4">2</text>
<text x="217.7" y="56.9">3</text>
<text x="217.7" y="59.4">4</text>
<text x="255.2" y="54.4">35</text>
<text x="255.2" y="56.9">34</text>
<text x="255.2" y="59.4">33</text>
<text x="34.9" y="60.7">3</text>
<text x="50.1" y="60.7">4</text>
<text x="192.3" y="62">3</text>
<text x="217.7" y="62">5</text>
<text x="217.7" y="64.5">6</text>
<text x="255.2" y="62">32</text>
<text x="255.2" y="64.5">31</text>
<text x="217.7" y="67.1">7</text>
<text x="217.7" y="69.6">8</text>
<text x="255.2" y="67.1">30</text>
<text x="255.2" y="69.6">29</text>
<text x="217.1" y="74.7">10</text>
<text x="217.1" y="77.2">11</text>
<text x="217.7" y="72.1">9</text>
<text x="255.2" y="72.1">28</text>
<text x="255.2" y="74.7">27</text>
<text x="255.2" y="77.2">26</text>
<text x="34.9" y="81">3</text>
<text x="50.1" y="81">4</text>
<text x="217.1" y="79.8">12</text>
<text x="255.2" y="79.8">25</text>
<text x="223.3" y="96.6" transform="rotate(-90 223.3 96.6)">13</text>
<text x="225.8" y="96.6" transform="rotate(-90 225.8 96.6)">14</text>
<text x="228.3" y="96.6" transform="rotate(-90 228.3 96.6)">15</text>
<text x="230.9" y="96.6" transform="rotate(-90 230.9 96.6)">16</text>
<text x="233.4" y="96.6" transform="rotate(-90 233.4 96.6)">17</text>
<text x="236" y="96.6" transform="rotate(-90 236 96.6)">18</text>
<text x="238.5" y="96.6" transform="rotate(-90 238.5 96.6)">19</text>
<text x="241" y="96.6" transform="rotate(-90 241 96.6)">20</text>
<text x="243.6" y="96.6" transform="rotate(-90 243.6 96.6)">21</text>
<text x="246.1" y="96.6" transform="rotate(-90 246.1 96.6)">22</text>
<text x="248.7" y="96.6" transform="rotate(-90 248.7 96.6)">23</text>
<text x="251.2" y="96.6" transform="rotate(-90 251.2 96.6)">24</text>
<text x="127" y="133.1">13</text>
<text x="146" y="135.6">11</text>
<text x="146" y="133.1">12</text>
<text x="146" y="138.2">10</text>
<text x="146.6" y="143.3">8</text>
<text x="146.6" y="140.7">9</text>
<text x="200" y="142">1</text>
<text x="238.1" y="138.2">1</text>
<text x="250.8" y="143.3">3</text>
<text x="266" y="138.2">1</text>
<text x="278.7" y="143.3">3</text>
<text x="146.6" y="148.3">6</text>
<text x="146.6" y="145.8">7</text>
<text x="175" y="149.9" transform="rotate(-90 175 149.9)">1</text>
<text x="200" y="144.5">2</text>
<text x="200" y="147.1">3</text>
<text x="217.7" y="144.5">4</text>
<text x="238.1" y="148.3">2</text>
<text x="266" y="148.3">2</text>
<text x="146.6" y="156">3</text>
<text x="146.6" y="153.4">4</text>
<text x="146.6" y="150.9">5</text>
<text x="127" y="161">14</text>
<text x="146.6" y="161">1</text>
<text x="146.6" y="158.5">2</text>
<text x="175" y="156.3" transform="rotate(-90 175 156.3)">2</text>
<text x="60.3" y="178.8">A</text>
<text x="72.3" y="178.8">S1</text>
<text x="60.2" y="181.4">C</text>
<text x="60.2" y="183.9">B</text>
<text x="72.3" y="183.9">S2</text>
</g>
</svg>
